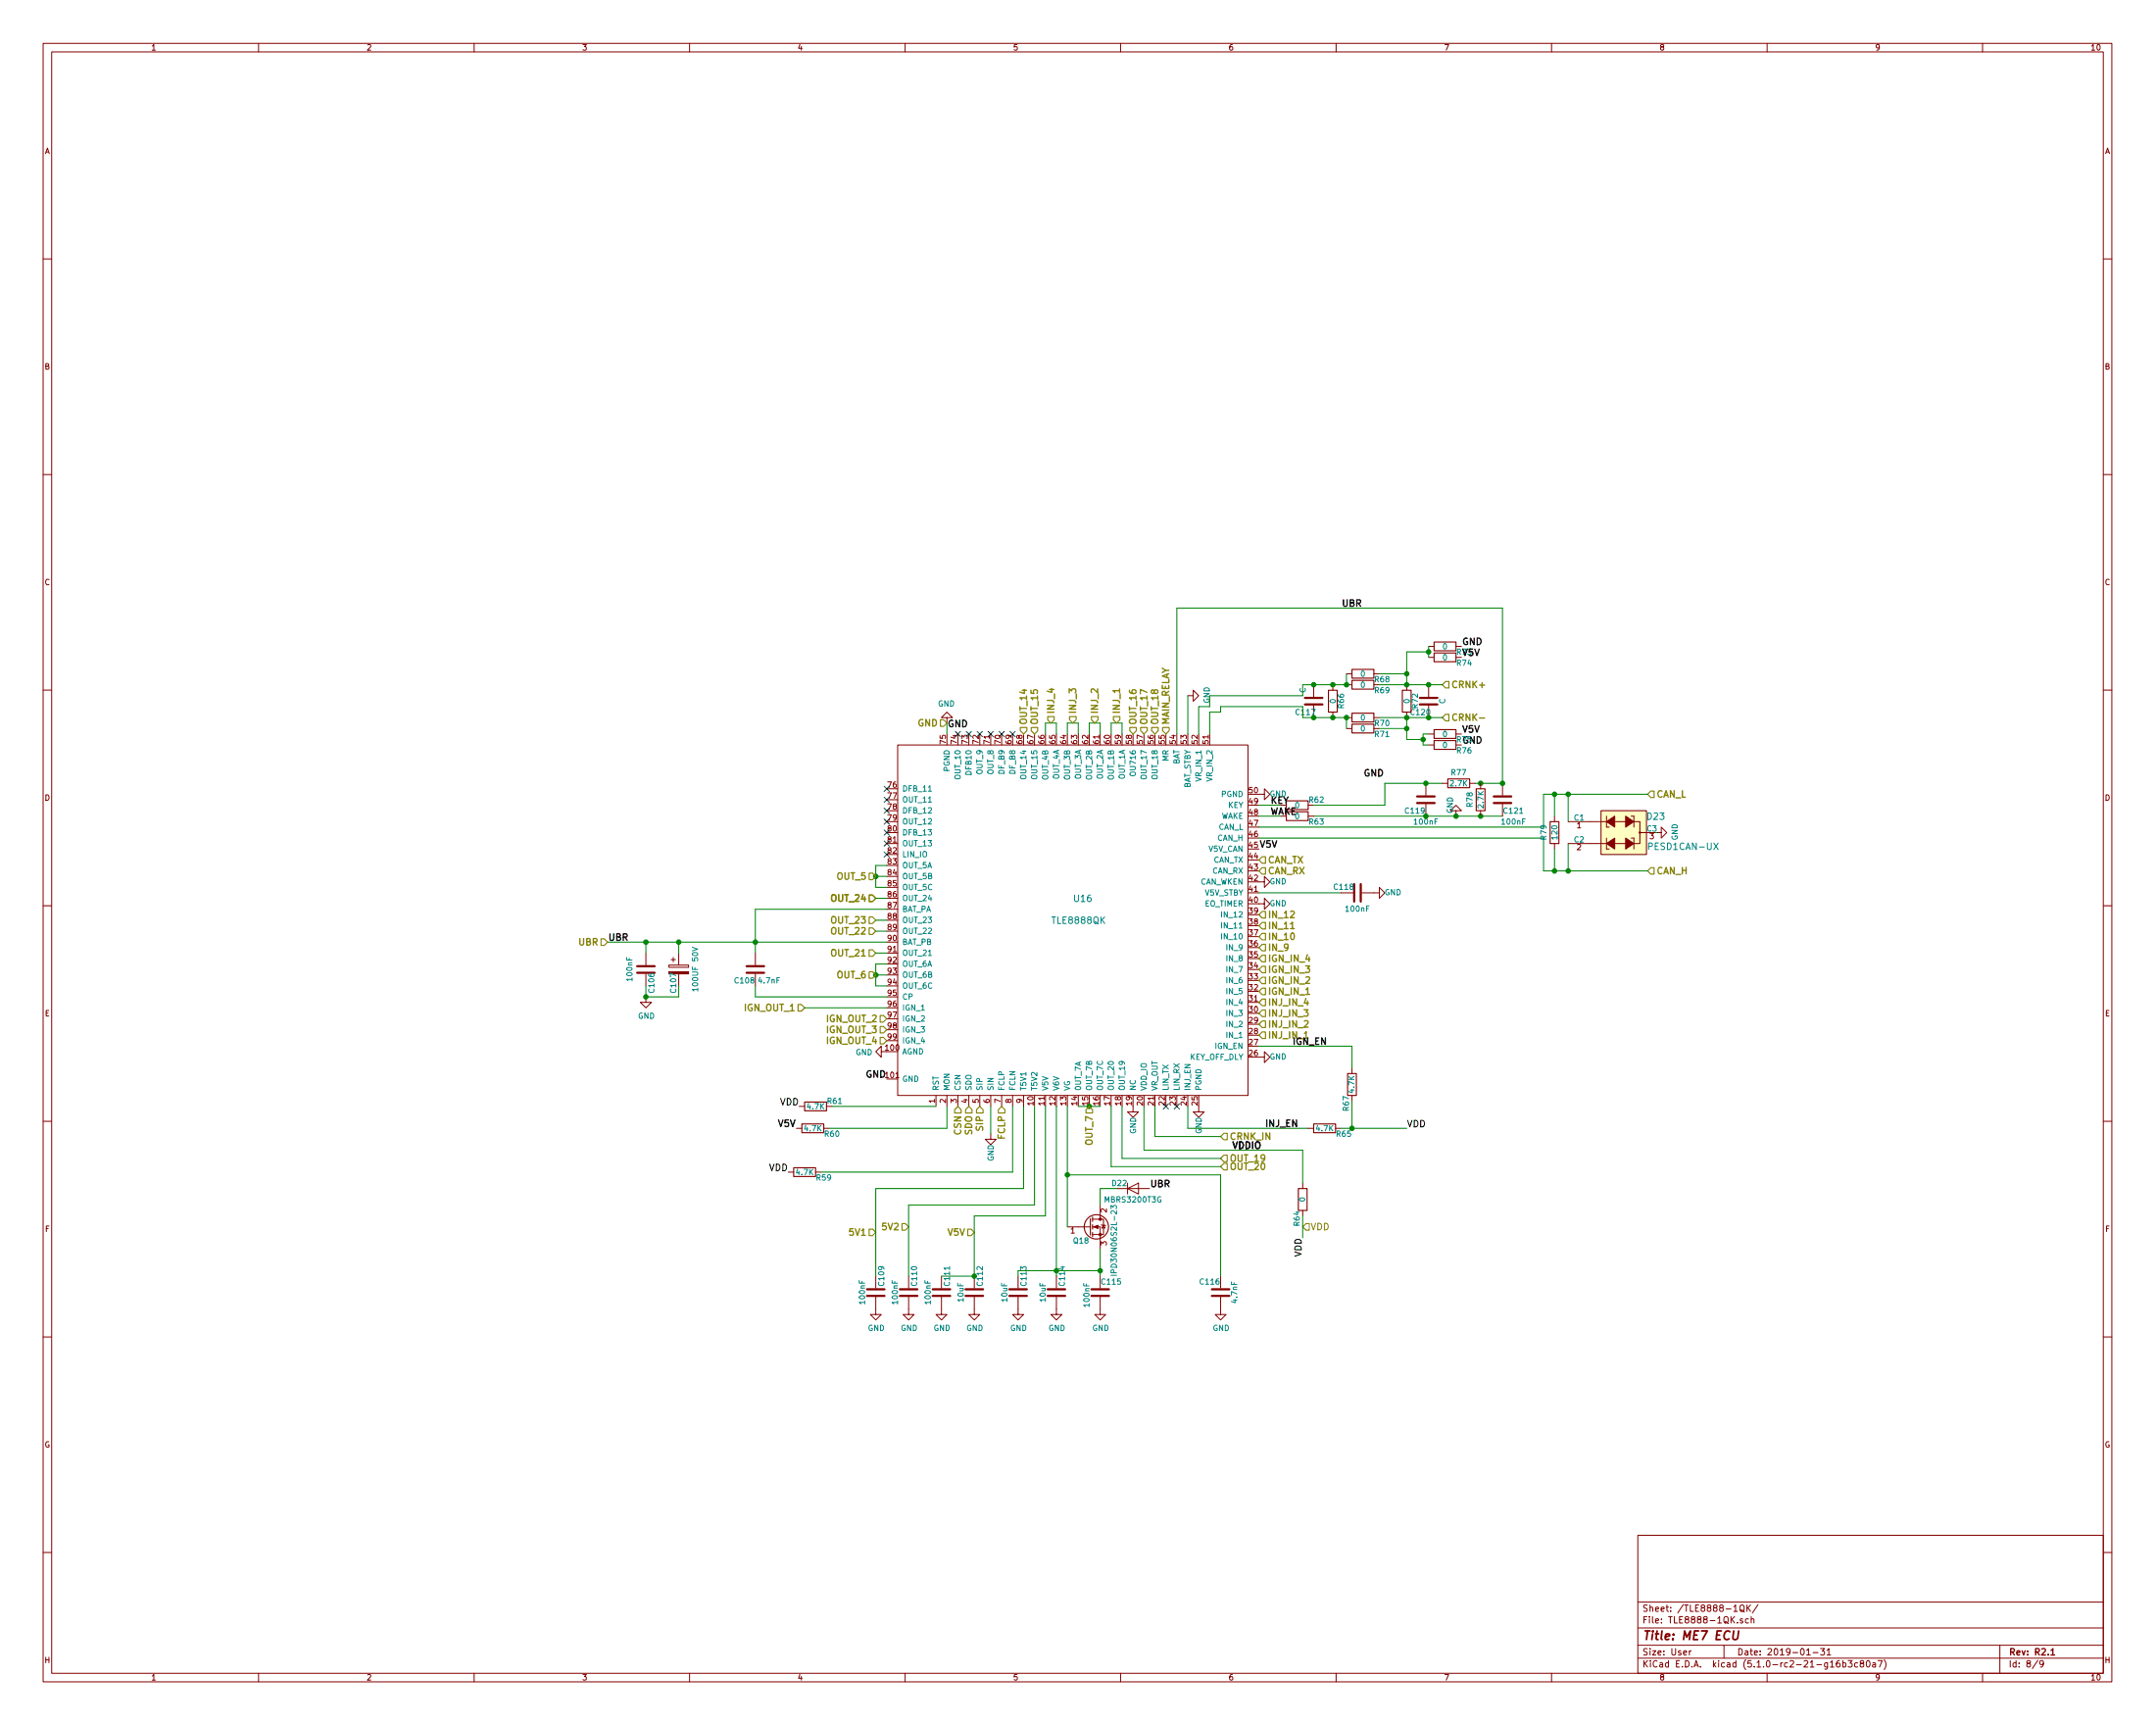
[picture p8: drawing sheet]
<svg xmlns="http://www.w3.org/2000/svg" width="500mm" height="400mm" viewBox="0 0 500 400" stroke-linecap="round" stroke-linejoin="round" font-family="sans-serif">
<g fill="none" stroke="#840000" stroke-width=".23">
<path d="M10 10.1h480v379.9h-480zM12 12h476v376.1h-476zM60 10.1v1.9M110 10.1v1.9M160 10.1v1.9M210 10.1v1.9M260 10.1v1.9M310 10.1v1.9M360 10.1v1.9M410 10.1v1.9M460 10.1v1.9M10 60h2"/>
<path d="M488 60h2M10 110.1h2M488 110.1h2M304.8 158.8v2.8M309.2 158.8v1.3M312.4 158.8h1.3M312.4 156.3h1.3M318.8 156.3h1.2M326.4 158.8v1.3M331.5 152.5h1.2M331.5 149.9h1.2M331.5 158.8v2.8"/>
<path d="M337.8 149.9h1.3M10 160h2M208.3 172.8h81.3v81.3h-81.3zM219.7 166.4h1.3l-1.3-1.2-1.3 1.2h1.3v1.3M275.6 161.3h1.3v-1.2l1.2 1.2-1.2 1.3v-1.3M304.8 163.6v2.8M309.2 165.2v1.2M312.4 166.4h1.3M312.4 169h1.3M318.8 166.4h1.2M326.4 165.2v1.2M331.5 163.6v2.8"/>
<path d="M331.5 172.8h1.2M331.5 170.2h1.2M337.8 170.2h1.3M488 160h2M292.1 184.2h1.3v-1.3l1.2 1.3-1.2 1.3v-1.3M303.5 189.3h1.3M330.8 181.7v2.8M330.8 186.5v2.8M334.6 181.7h1.3M337.8 188h1.3l-1.3-1.3-1.3 1.3h1.3v1.3M341 181.7h1.3M343.5 181.7v1.2"/>
<path d="M343.5 188v1.3M348.6 181.7v2.8M348.6 186.5v2.8M360.7 189.3v1.3M360.7 195.6v1.3M363.9 195.6h8.8M363.9 190.6h8.8M371.5 188h10.5v10.2h-10.5zM372.7 194.4v2.5h.7M372.7 189.3v2.5h.7M374.6 195.6h2.6M374.6 190.6h2.6"/>
<path d="M377.2 190.6h.1M378 190.6h2.5v5h-2.5M378.5 194.4h.6v2.5M378.5 189.3h.6v2.5M380.5 193.1h2.5M384.2 193.1h1.2v-1.3l1.3 1.3-1.3 1.3v-1.3M10 210.1h2M292.1 204.5h1.3v-1.2l1.2 1.2-1.2 1.3v-1.3M292.1 209.6h1.3v-1.3l1.2 1.3-1.2 1.3v-1.3M311.1 207.1h2.8M316 207.1h4v-1.3l1.3 1.3-1.3 1.2v-1.2M488 210.1h2"/>
<path d="M149.9 231.2v1.3h1.2l-1.2 1.2-1.3-1.2h1.3M149.9 221v2.8M149.9 225.9v2.8M155.2 223.8h4.6v.5h-4.6zM155.7 222.6h1M156.2 222v1.1M157.5 221v2.8M175.3 221v2.8M175.3 225.9v2.8M185.4 256.6h1.3M204.5 243.9v-1.3l-1.3 1.3 1.3 1.3v-1.3h1.2M217.2 254.1v2.5"/>
<path d="M219.7 254.1v2.5M222.2 254.1v2.5M224.8 254.1v2.5M227.3 254.1v2.5M229.9 254.1v2.5M232.4 254.1v2.5M234.9 254.1v2.5M237.5 254.1v2.5M262.9 256.6v1.3h1.3l-1.3 1.2-1.3-1.2h1.3M278.1 256.6v1.3h1.3l-1.3 1.2-1.2-1.2h1.2M292.1 245.2h1.3v-1.3l1.2 1.3-1.2 1.2v-1.2M313.7 247.7v1.3"/>
<path d="M313.7 254.1v1.2M10 260h2M182.9 271.8h1.2M184.8 261.7h1.3M189.2 271.8h1.3M191.1 261.7h1.3M229.9 262.9v1.3h1.2l-1.2 1.3-1.3-1.3h1.3M255.3 279.5v3.3M261.6 275.6l2.6-1.2v2.5zM261.6 274.4v2.5M261.6 275.6h5.1M302.3 274.4v1.2"/>
<path d="M303.5 261.7h1.3M309.9 261.7h1.2M488 260h2M203.2 296v2.8M210.8 296v2.8M218.4 296v2.8M226.1 296v2.8M236.2 296v2.8M245.1 296v2.8M247.6 284.5h5.4M253.5 284.5h1.8v5.1M253.5 282.8h1.8"/>
<path d="M255.3 282.8h.7v3.5h-2.5M255.3 296v2.8M255.5 284l1 .3M256 284.1l.4 .7h-.7zM283.2 296v2.8M302.3 280.7v1.3M10 310.1h2M203.2 300.8v4.1h1.3l-1.3 1.2-1.3-1.2h1.3M210.8 300.8v4.1h1.3l-1.3 1.2-1.3-1.2h1.3M218.4 300.8v4.1h1.3l-1.3 1.2-1.2-1.2h1.2M226.1 300.8v4.1h1.2l-1.2 1.2-1.3-1.2h1.3M236.2 300.8v4.1h1.3l-1.3 1.2-1.3-1.2h1.3"/>
<path d="M245.1 300.8v4.1h1.3l-1.3 1.2-1.3-1.2h1.3M255.3 300.8v4.1h1.2l-1.2 1.2-1.3-1.2h1.3M283.2 300.8v4.1h1.3l-1.3 1.2-1.3-1.2h1.3M488 310.1h2M380 356.1h108v32h-108zM10 360h2M380 377.5h108M380 371.6h108M402.3 373.7h.8M403.8 372.4l.2-.2a.5 .5 0 0 1 .7 .5v.5a.5 .5 0 0 1-.5 .5 .5 .5 0 0 1-.5-.5zM404 373.4l.7 .5M404.3 375.5l-.3-.1-.2 .2v.2l.5 .2v.3h-.5"/>
<path d="M405.3 372.2v1.5M405.5 372.8l.7 .9M405.7 375.5l-.4-.1-.3 .3 .1 .6h.6M406.2 372.2l-.9 .9M406.3 375.5h.6l.1 .9M406.3 374.9v1.5M407.9 372.1l-1.3 2M488 360h2M60 388.1v1.9M110 388.1v1.9M160 388.1v1.9M210 388.1v1.9"/>
<path d="M260 388.1v1.9M310 388.1v1.9M360 388.1v1.9M380 384.6h108M380 381.6h108M392 382.8v1M392.4 382.8l-.4 .3M400 381.6v3M410 388.1v1.9M419.2 382.8l.4-.5v1.5M419.2 383.8h.8M420.7 383.3h1.1"/>
<path d="M422.4 382.3h.9l-.5 .6 .5 .1v.7l-.3 .1-.6-.1M423.9 382.8l.4-.5v1.5M423.9 383.8h.9M424.7 386.6h.8M426.8 385.1l-.4 .1a.96 .96 0 0 0 0 1.4l.5-.1v-.5l-.2-.3h-.5l-.1 .3M427.6 385.7l.4-.1 .3 .3-.1 .6h-.6M427.6 385.1v1.5M428.8 385.1h.9l-.5 .6 .5 .1v.7l-.3 .1-.6-.1M431 385.7l-.4-.1-.3 .3 .1 .6h.6M431.9 385.7l-.3-.1v-.3l.3-.2 .4 .1 .1 .4-.7 .2-.1 .3v.4l.3 .1h.3l.2-.3v-.4l-.2-.2M433.1 385.3l.3-.2a.8 .8 0 0 1 .5 .8 .8 .8 0 0 1-.5 .7l-.3-.1-.1-.4zM434.5 385.7h.6l.1 .9"/>
<path d="M435.2 386l-.6 .1-.2 .2 .2 .3 .6-.1M435.7 385.1h1l-.6 1.5M437.2 384.9a1.71 1.71 0 0 1 0 2.3M460 388.1v1.9M464 381.6v6.5M472.8 385l-1.2 2M474.1 385.7l-.3 .4-.4-.1-.1-.3v-.4l.5-.2 .3 .3-.2 1.1-.5 .1"/>
</g>
<path d="M475.9 382.8l.4-.5v1.5M475.9 383.8h.8" fill="none" stroke="#840000" stroke-width=".3"/>
<path d="M402.3 378.2l-.2 1.7 .3 .3h.4l.4-.3 .2-1.7" fill="none" stroke="#840000" stroke-width=".41"/>
<path d="M215.4 183.5h.7M160.6 219.7l1.3 .4-1.3 .4M161.9 229.5h-1.3l.4 .3M161.9 229.1v.7M257.8 280.3v-.7l.5 .4 .1-.4h.4l.3 .2-.2 .5M257.8 295.8h1.3M258.4 295.2l-.1-.7h-.4l-.1 .7h1.3" fill="none" stroke="#008484" stroke-width=".23"/>
<g fill="none" stroke="#848400" stroke-width=".25">
<path d="M335.4 158h.8v1.6h-.8l-.8-.8zM218.2 166.9h.7l.8 .8-.8 .8h-.7zM236.7 168.7h1.6v.8l-.8 .7-.8-.7zM239.3 168.7h1.5v.8l-.8 .7-.7-.7zM243.1 166.2h1.5v.7l-.8 .8-.7-.8zM248.2 166.2h1.5v.7l-.8 .8-.7-.8zM253.2 166.2h1.6v.7l-.8 .8-.8-.8zM258.3 166.2h1.5v.7l-.7 .8-.8-.8zM262.1 168.7h1.6v.8l-.8 .7-.8-.7zM264.7 168.7h1.5v.8l-.8 .7-.7-.7zM267.2 168.7h1.5v.8l-.7 .7-.8-.7zM269.7 168.7h1.6v.8l-.8 .7-.8-.7z"/>
<path d="M335.4 165.7h.8v1.5h-.8l-.8-.8zM292.1 199.4l.8-.7h.7v1.5h-.7zM383 183.4h.8v1.6h-.8l-.7-.8zM139.4 217.7h.8l.8 .8-.8 .8h-.8zM201.7 202.5h.7l.8 .8-.8 .7h-.7zM201.7 207.6h.7l.8 .7-.8 .8h-.7zM201.7 215.2h.7l.8 .8-.8 .7h-.7zM201.7 212.6h.7l.8 .8-.8 .8h-.7zM292.1 214.7l.8-.8h.7v1.5h-.7zM292.1 212.1l.8-.7h.7v1.5h-.7zM292.1 202l.8-.8h.7v1.5h-.7zM292.9 219h.7v1.5h-.7l-.8-.7z"/>
<path d="M292.9 216.5h.7v1.5h-.7l-.8-.8zM383 201.2h.8v1.5h-.8l-.7-.7zM185.2 233h.7l.8 .7-.8 .8h-.7zM201.7 225.3h.7l.8 .8-.8 .8h-.7zM201.7 220.3h.7l.8 .7-.8 .8h-.7zM204.2 235.5h.8l.7 .8-.7 .7h-.8zM204.2 238h.8l.7 .8-.7 .8h-.8zM292.1 235l.8-.8h.7v1.6h-.7zM292.1 227.4l.8-.8h.7v1.5h-.7zM292.1 224.8l.8-.7h.7v1.5h-.7zM292.9 239.3h.7v1.5h-.7l-.8-.7zM292.9 236.8h.7v1.5h-.7l-.8-.8z"/>
<path d="M292.9 231.7h.7v1.5h-.7l-.8-.7zM292.9 229.2h.7v1.5h-.7l-.8-.8zM292.9 221.5h.7v1.6h-.7l-.8-.8zM204.2 240.6h.8l.7 .8-.7 .7h-.8zM222.2 256.6l.8 .8v.7h-1.5v-.7zM224.8 256.6l.8 .8v.7h-1.6v-.7zM227.3 256.6l.8 .8v.7h-1.5v-.7zM232.4 256.6l.8 .8v.7h-1.6v-.7zM252.7 256.6l.8 .8v.7h-1.5v-.7zM284 267.9h.7v1.5h-.7l-.8-.7zM284 269.8h.7v1.5h-.7l-.8-.7zM284 262.8h.7v1.5h-.7l-.8-.7z"/>
<path d="M201.7 285h.7l.8 .8-.8 .8h-.7zM209.3 283.8h.8l.7 .7-.7 .8h-.8zM224.5 285h.8l.8 .8-.8 .8h-.8zM303 283.8h.8v1.5h-.8l-.7-.8z"/>
</g>
<path d="M343.3 166.5h1.1M299.4 215.4h.9M303 230.6h.9" fill="none" stroke="#848400" stroke-width=".3"/>
<g fill="none" stroke="#008400" stroke-width=".23">
<path d="M312.4 156.3v2.5h-10.1v2.5h-21.6v2.6h-2.6v6.3M320 158.8h14.6M320 156.3h6.4M331.5 149.9v2.6M331.5 151.2h-5.1v7.6M219.7 167.7v2.5M242.6 170.2v-2.5h2.5v2.5M247.6 170.2v-2.5h2.6v2.5M252.7 170.2v-2.5h2.6v2.5M257.8 170.2v-2.5h2.5v2.5M273 170.2v-29.2h75.6v40.7h-6.3M275.6 161.3v8.9"/>
<path d="M302.3 166.4v-2.5h-19.1v1.3h-2.5v5M304.8 166.4h7.6v2.6M320 166.4h14.6M320 169h6.4M326.4 166.4v5.1h3.8M331.5 170.2h-1.3v2.6h1.3M292.1 194.4h66v7.6h24.2M292.1 189.3h5.1M292.1 186.7h5.1M304.8 189.3h43.8M334.6 181.7h-13.3v5h-16.5M360.7 184.2v5.1"/>
<path d="M360.7 196.9v5.1M363.9 184.2v6.4M363.9 195.6v6.4M382.3 184.2h-24.2v7.6h-66M141 218.5h64.7M149.9 218.5v2.5M157.5 218.5v2.5M203.2 203.3h2.5M203.2 216h2.5M203.2 213.4h2.5M203.2 208.3h2.5M205.7 200.7h-2.5v5.1h2.5"/>
<path d="M205.7 210.9h-30.4v10.1M292.1 207.1h19M149.9 228.7v2.5h7.6v-2.5M175.3 228.7v2.5h30.4M186.7 233.7h19M203.2 226.1h2.5M203.2 221h2.5M205.7 223.6h-2.5v5.1h2.5M193 256.6h24.2M219.7 256.6v5.1h-27.3M229.9 256.6v6.3M234.9 256.6v15.2h-44.4"/>
<path d="M237.5 256.6v19h-34.3v20.4M240 256.6v22.9h-29.2v16.5M242.6 256.6v25.4h-16.5v14h-7.7M245.1 256.6v39.4M247.6 256.6v27.9M250.2 256.6h5.1M257.8 256.6v14h25.4M260.3 256.6v12.1h22.9M265.4 256.6v10.2h36.9v7.6M268 256.6v7h15.2M275.6 256.6v5.1h27.9M292.1 242.6h21.6v5.1"/>
<path d="M313.7 255.3v6.4M247.6 272.5h35.6v23.5M259.1 275.6h-3.8v3.9M311.1 261.7h15.3M255.3 289.6v6.4M255.3 294.7h-19.1v1.3M302.3 282v5.1"/>
</g>
<g fill="#008400" stroke="#008400" stroke-width=".25">
<circle cx="203.2" cy="203.3" r=".51"/>
<circle cx="203.2" cy="226.1" r=".51"/>
<circle cx="252.7" cy="256.6" r=".51"/>
<circle cx="175.3" cy="218.5" r=".51"/>
<circle cx="157.5" cy="218.5" r=".51"/>
<circle cx="149.9" cy="218.5" r=".51"/>
<circle cx="149.9" cy="231.2" r=".51"/>
<circle cx="255.3" cy="294.7" r=".51"/>
<circle cx="247.7" cy="272.5" r=".51"/>
<circle cx="343.5" cy="189.3" r=".51"/>
<circle cx="343.5" cy="181.7" r=".51"/>
<circle cx="330.8" cy="181.7" r=".51"/>
<circle cx="330.8" cy="189.3" r=".51"/>
<circle cx="363.9" cy="184.2" r=".51"/>
<circle cx="363.9" cy="202" r=".51"/>
<circle cx="348.6" cy="181.7" r=".51"/>
<circle cx="245.1" cy="294.7" r=".51"/>
<circle cx="226.1" cy="296" r=".51"/>
<circle cx="337.8" cy="189.3" r=".51"/>
<circle cx="313.7" cy="261.7" r=".51"/>
<circle cx="360.7" cy="184.2" r=".51"/>
<circle cx="360.7" cy="202" r=".51"/>
<circle cx="331.5" cy="158.8" r=".51"/>
<circle cx="304.8" cy="158.8" r=".51"/>
<circle cx="309.2" cy="158.8" r=".51"/>
<circle cx="304.8" cy="166.4" r=".51"/>
<circle cx="309.2" cy="166.4" r=".51"/>
<circle cx="312.4" cy="166.4" r=".51"/>
<circle cx="312.4" cy="158.8" r=".51"/>
<circle cx="326.4" cy="166.4" r=".51"/>
<circle cx="326.4" cy="158.8" r=".51"/>
<circle cx="331.5" cy="151.2" r=".51"/>
<circle cx="326.4" cy="156.3" r=".51"/>
<circle cx="330.2" cy="171.5" r=".51"/>
<circle cx="326.4" cy="169" r=".51"/>
<circle cx="331.5" cy="166.4" r=".51"/>
</g>
<g fill="none" stroke="#840000" stroke-width=".51">
<path d="M302.8 163.4h4M302.8 161.8h4M329.4 163.4h4.1M329.4 161.8h4.1M328.8 186.2h4.1M328.8 184.7h4.1M346.6 186.2h4M346.6 184.7h4M314.2 205v4.1M315.7 205v4.1M147.8 225.6h4.1M147.8 224.1h4.1"/>
<path d="M173.2 225.6h4.1M173.2 224.1h4.1M201.2 299h4M208.8 299h4.1M216.4 299h4.1M224 299h4.1M234.2 299h4.1M243.1 299h4M253.2 299h4.1M281.2 299h4M201.2 300.5h4M208.8 300.5h4.1"/>
<path d="M216.4 300.5h4.1M224 300.5h4.1M234.2 300.5h4.1M243.1 300.5h4M253.2 300.5h4.1M281.2 300.5h4"/>
</g>
<g fill="none" stroke="#840000" stroke-width=".25">
<path d="M313.7 157.8h5.1v2h-5.1zM313.7 155.2h5.1v2.1h-5.1zM332.7 151.4h5.1v2.1h-5.1zM332.7 148.9h5.1v2h-5.1zM308.2 160.1h2.1v5.1h-2.1zM313.7 165.4h5.1v2h-5.1zM313.7 167.9h5.1v2.1h-5.1zM325.4 160.1h2v5.1h-2zM332.7 171.8h5.1v2h-5.1zM332.7 169.2h5.1v2h-5.1zM298.4 188.3h5.1v2h-5.1zM298.4 185.7h5.1v2.1h-5.1z"/>
<path d="M335.9 180.6h5.1v2.1h-5.1zM342.5 182.9h2.1v5.1h-2.1zM359.7 190.6h2v5h-2zM186.7 255.6h5.1v2h-5.1zM312.7 249h2v5.1h-2zM184.1 270.8h5.1v2h-5.1zM186.1 260.7h5v2h-5zM301.2 275.6h2.1v5.1h-2.1zM304.8 260.7h5.1v2h-5.1zM253 282.6v3.8M253.5 282.2v1.1M253.5 284v1"/>
<path d="M253.5 285.8v1"/>
<circle cx="254.4" cy="284.5" r="2.82"/>
</g>
<g fill="#840000" stroke="#840000" stroke-width=".23">
<path d="M253.7 284.5l1.1-.4v.8z"/>
<path d="M155.2 225.3h4.6v.6h-4.6z"/>
<path d="M372.7 195.6l1.9-1.2v2.5z"/>
<path d="M372.7 190.6l1.9-1.3v2.5z"/>
<path d="M377.2 194.4l1.9 1.2-1.9 1.3z"/>
<path d="M377.2 189.3l1.9 1.3-1.9 1.2z"/>
<circle cx="255.3" cy="286.3" r=".28"/>
<circle cx="255.3" cy="282.8" r=".28"/>
<circle cx="380.5" cy="193.1" r=".18"/>
</g>
<path d="M371.5 188h10.5v10.2h-10.5z" fill="#ffffc2" stroke="#ffffc2" stroke-width=".23"/>
<g fill="none" stroke="#000084" stroke-width=".23">
<path d="M221.6 169.6l1.3 1.2M222.9 169.6l-1.3 1.2M224.2 169.6l1.2 1.2M225.4 169.6l-1.2 1.2M226.7 169.6l1.2 1.2M227.9 169.6l-1.2 1.2M229.3 169.6l1.2 1.2M230.5 169.6l-1.2 1.2M231.8 169.6l1.2 1.2M233 169.6l-1.2 1.2M234.3 169.6l1.3 1.2M235.6 169.6l-1.3 1.2"/>
<path d="M205.1 182.3l1.2 1.2M205.1 184.9l1.2 1.2M205.1 187.4l1.2 1.2M205.1 189.9l1.2 1.3M205.1 192.5l1.2 1.2M205.1 197.6l1.2 1.2M205.1 195l1.2 1.2M206.3 182.3l-1.2 1.2M206.3 184.9l-1.2 1.2M206.3 187.4l-1.2 1.2M206.3 189.9l-1.2 1.3M206.3 192.5l-1.2 1.2"/>
<path d="M206.3 197.6l-1.2 1.2M206.3 195l-1.2 1.2M269.9 256l1.2 1.2M271.1 256l-1.2 1.2M272.4 256l1.3 1.2M273.7 256l-1.3 1.2"/>
</g>
<path d="M342.2 150.5l.5 1.5 .5-1.5" fill="none" stroke="#000" stroke-width=".3"/>
<text font-size="2.8" fill="#840000" x="381" y="380.3">Title: ME7 ECU</text>
<g font-size="2.1">
<text x="311.1" y="140.7">UBR</text>
<text x="339.1" y="149.6">GND</text>
<text x="219.7" y="168.6">GND</text>
<text x="339.1" y="169.9">V5V</text>
<text x="339.1" y="172.4">GND</text>
<text x="316.2" y="180.1">GND</text>
<text x="294.6" y="186.4">KEY</text>
<text x="294.6" y="189">WAKE</text>
<text x="292.1" y="196.6">V5V</text>
<text x="141" y="218.2">UBR</text>
<text x="299.7" y="242.3">IGN_EN</text>
<text x="201" y="249.9">GND</text>
<text x="180.9" y="256.3">VDD</text>
<text x="180.8" y="261.3">V5V</text>
<text x="293.4" y="261.3">INJ_EN</text>
<text x="326.4" y="261.4">VDD</text>
<text x="285.8" y="266.4">VDDIO</text>
<text x="178.4" y="271.6">VDD</text>
<text x="266.7" y="275.3">UBR</text>
<text x="302" y="291.5" transform="rotate(-90 302 291.5)">VDD</text>
</g>
<g font-size="2.1" fill="#848400">
<text x="336.6" y="159.6">CRNK+</text>
<text x="244.6" y="165.8" transform="rotate(-90 244.6 165.8)">INJ_4</text>
<text x="249.7" y="165.8" transform="rotate(-90 249.7 165.8)">INJ_3</text>
<text x="254.8" y="165.8" transform="rotate(-90 254.8 165.8)">INJ_2</text>
<text x="259.8" y="165.8" transform="rotate(-90 259.8 165.8)">INJ_1</text>
<text x="336.6" y="167.2">CRNK-</text>
<text x="213.1" y="168.5">GND</text>
<text x="238.3" y="168.3" transform="rotate(-90 238.3 168.3)">OUT_14</text>
<text x="240.8" y="168.3" transform="rotate(-90 240.8 168.3)">OUT_15</text>
<text x="263.7" y="168.3" transform="rotate(-90 263.7 168.3)">OUT_16</text>
<text x="266.2" y="168.3" transform="rotate(-90 266.2 168.3)">OUT_17</text>
<text x="268.7" y="168.3" transform="rotate(-90 268.7 168.3)">OUT_18</text>
<text x="271.3" y="168.3" transform="rotate(-90 271.3 168.3)">MAIN_RELAY</text>
<text x="384.2" y="185">CAN_L</text>
<text x="294" y="200.2">CAN_TX</text>
<text x="294" y="202.7">CAN_RX</text>
<text x="384.2" y="202.7">CAN_H</text>
<text x="193.2" y="209.1">OUT_24</text>
<text x="194.4" y="204">OUT_5</text>
<text x="193.2" y="214.2">OUT_23</text>
<text x="294" y="215.4">IN_11</text>
<text x="294" y="212.9">IN_12</text>
<text x="134.4" y="219.3">UBR</text>
<text x="193.2" y="221.8">OUT_21</text>
<text x="193.2" y="216.7">OUT_22</text>
<text x="294" y="220.5">IN_9</text>
<text x="294" y="218">IN_10</text>
<text x="194.4" y="226.9">OUT_6</text>
<text x="294" y="225.6">IGN_IN_3</text>
<text x="294" y="223.1">IGN_IN_4</text>
<text x="294" y="233.2">INJ_IN_4</text>
<text x="294" y="230.7">IGN_IN_1</text>
<text x="294" y="228.1">IGN_IN_2</text>
<text x="173" y="234.5">IGN_OUT_1</text>
<text x="192" y="237">IGN_OUT_2</text>
<text x="192" y="239.6">IGN_OUT_3</text>
<text x="294" y="238.3">INJ_IN_2</text>
<text x="294" y="235.8">INJ_IN_3</text>
<text x="192" y="242.1">IGN_OUT_4</text>
<text x="294" y="240.8">INJ_IN_1</text>
<text x="223" y="263" transform="rotate(-90 223 263)">CSN</text>
<text x="225.6" y="263.1" transform="rotate(-90 225.6 263.1)">SDO</text>
<text x="228.1" y="262" transform="rotate(-90 228.1 262)">SIP</text>
<text x="233.2" y="264.1" transform="rotate(-90 233.2 264.1)">FCLP</text>
<text x="253.5" y="265.4" transform="rotate(-90 253.5 265.4)">OUT_7</text>
<text x="285.1" y="269.4">OUT_19</text>
<text x="285.1" y="264.3">CRNK_IN</text>
<text x="285.1" y="271.3">OUT_20</text>
<text x="197.5" y="286.6">5V1</text>
<text x="205.1" y="285.3">5V2</text>
<text x="220.1" y="286.6">V5V</text>
<text x="304" y="285.3">VDD</text>
</g>
<g font-size="2.1" fill="#008484">
<text x="382.2" y="190.1">D23</text>
<text x="382.9" y="197.1">PESD1CAN-UX</text>
<text x="249.3" y="209.2">U16</text>
<text x="244.3" y="214.2">TLE8888QK</text>
</g>
<g font-size="2.1" fill="#840000">
<text x="381" y="376.5">File: TLE8888-1QK.sch</text>
<text x="381" y="373.8">Sheet: /TLE8888-1QK/</text>
<text x="381" y="383.9">Size: User</text>
<text x="403" y="383.9">Date: 2019-01-31</text>
<text x="466" y="383.9">Rev: R2.1</text>
<text x="381" y="386.7">KiCad E.D.A. kicad (5.1.0-rc2-21-g16b3c80a7)</text>
<text x="466" y="386.7">Id: 8/9</text>
</g>
<g font-size="1.8" fill="#840000">
<text x="35" y="11.7">1</text>
<text x="85" y="11.7">2</text>
<text x="135" y="11.7">3</text>
<text x="185" y="11.7">4</text>
<text x="235" y="11.7">5</text>
<text x="285" y="11.7">6</text>
<text x="335" y="11.7">7</text>
<text x="385" y="11.7">8</text>
<text x="435" y="11.7">9</text>
<text x="485" y="11.7">10</text>
<text x="10.4" y="35.7">A</text>
<text x="488.4" y="35.7">A</text>
<text x="10.4" y="85.7">B</text>
<text x="488.4" y="85.7">B</text>
<text x="10.4" y="135.7">C</text>
<text x="488.4" y="135.7">C</text>
<text x="219.5" y="172.5" transform="rotate(-90 219.5 172.5)">75</text>
<text x="222" y="172.5" transform="rotate(-90 222 172.5)">74</text>
<text x="224.5" y="172.5" transform="rotate(-90 224.5 172.5)">73</text>
<text x="227.1" y="172.5" transform="rotate(-90 227.1 172.5)">72</text>
<text x="229.6" y="172.5" transform="rotate(-90 229.6 172.5)">71</text>
<text x="232.2" y="172.5" transform="rotate(-90 232.2 172.5)">70</text>
<text x="234.7" y="172.5" transform="rotate(-90 234.7 172.5)">69</text>
<text x="237.2" y="172.5" transform="rotate(-90 237.2 172.5)">68</text>
<text x="239.8" y="172.5" transform="rotate(-90 239.8 172.5)">67</text>
<text x="242.3" y="172.5" transform="rotate(-90 242.3 172.5)">66</text>
<text x="244.9" y="172.5" transform="rotate(-90 244.9 172.5)">65</text>
<text x="247.4" y="172.5" transform="rotate(-90 247.4 172.5)">64</text>
<text x="249.9" y="172.5" transform="rotate(-90 249.9 172.5)">63</text>
<text x="252.5" y="172.5" transform="rotate(-90 252.5 172.5)">62</text>
<text x="255" y="172.5" transform="rotate(-90 255 172.5)">61</text>
<text x="257.6" y="172.5" transform="rotate(-90 257.6 172.5)">60</text>
<text x="260.1" y="172.5" transform="rotate(-90 260.1 172.5)">59</text>
<text x="262.6" y="172.5" transform="rotate(-90 262.6 172.5)">58</text>
<text x="265.2" y="172.5" transform="rotate(-90 265.2 172.5)">57</text>
<text x="267.7" y="172.5" transform="rotate(-90 267.7 172.5)">56</text>
<text x="270.3" y="172.5" transform="rotate(-90 270.3 172.5)">55</text>
<text x="272.8" y="172.5" transform="rotate(-90 272.8 172.5)">54</text>
<text x="275.3" y="172.5" transform="rotate(-90 275.3 172.5)">53</text>
<text x="277.9" y="172.5" transform="rotate(-90 277.9 172.5)">52</text>
<text x="280.4" y="172.5" transform="rotate(-90 280.4 172.5)">51</text>
<text x="319" y="168.4">R70</text>
<text x="10.4" y="185.7">D</text>
<text x="206" y="182.7">76</text>
<text x="206" y="185.2">77</text>
<text x="289.9" y="183.9">50</text>
<text x="488.4" y="185.7">D</text>
<text x="206" y="187.8">78</text>
<text x="206" y="190.3">79</text>
<text x="289.9" y="191.6">47</text>
<text x="289.9" y="189">48</text>
<text x="289.9" y="186.5">49</text>
<text x="206" y="192.8">80</text>
<text x="206" y="195.4">81</text>
<text x="206" y="197.9">82</text>
<text x="289.9" y="196.6">45</text>
<text x="289.9" y="194.1">46</text>
<text x="365.9" y="192.1">1</text>
<text x="365.9" y="197.2">2</text>
<text x="382.8" y="194.6">3</text>
<text x="206" y="200.5">83</text>
<text x="206" y="203">84</text>
<text x="289.9" y="201.7">43</text>
<text x="289.9" y="199.2">44</text>
<text x="206" y="205.5">85</text>
<text x="206" y="208.1">86</text>
<text x="289.9" y="209.3">40</text>
<text x="289.9" y="206.8">41</text>
<text x="289.9" y="204.3">42</text>
<text x="206" y="210.6">87</text>
<text x="206" y="213.2">88</text>
<text x="206" y="215.7">89</text>
<text x="289.9" y="214.4">38</text>
<text x="289.9" y="211.9">39</text>
<text x="206" y="218.2">90</text>
<text x="206" y="220.8">91</text>
<text x="289.9" y="219.5">36</text>
<text x="289.9" y="217">37</text>
<text x="206" y="223.3">92</text>
<text x="206" y="225.9">93</text>
<text x="289.9" y="227.1">33</text>
<text x="289.9" y="224.6">34</text>
<text x="289.9" y="222">35</text>
<text x="206" y="228.4">94</text>
<text x="206" y="230.9">95</text>
<text x="206" y="233.5">96</text>
<text x="289.9" y="232.2">31</text>
<text x="289.9" y="229.7">32</text>
<text x="10.4" y="235.7">E</text>
<text x="206" y="236">97</text>
<text x="206" y="238.6">98</text>
<text x="289.9" y="239.8">28</text>
<text x="289.9" y="237.3">29</text>
<text x="289.9" y="234.7">30</text>
<text x="488.4" y="235.7">E</text>
<text x="205.5" y="243.6">100</text>
<text x="206" y="241.1">99</text>
<text x="289.9" y="244.9">26</text>
<text x="289.9" y="242.4">27</text>
<text x="205.5" y="250">101</text>
<text x="216.9" y="255.8" transform="rotate(-90 216.9 255.8)">1</text>
<text x="219.5" y="255.8" transform="rotate(-90 219.5 255.8)">2</text>
<text x="222" y="255.8" transform="rotate(-90 222 255.8)">3</text>
<text x="224.5" y="255.8" transform="rotate(-90 224.5 255.8)">4</text>
<text x="227.1" y="255.8" transform="rotate(-90 227.1 255.8)">5</text>
<text x="229.6" y="255.8" transform="rotate(-90 229.6 255.8)">6</text>
<text x="232.2" y="255.8" transform="rotate(-90 232.2 255.8)">7</text>
<text x="234.7" y="255.8" transform="rotate(-90 234.7 255.8)">8</text>
<text x="237.2" y="255.8" transform="rotate(-90 237.2 255.8)">9</text>
<text x="239.8" y="256.3" transform="rotate(-90 239.8 256.3)">10</text>
<text x="242.3" y="256.3" transform="rotate(-90 242.3 256.3)">11</text>
<text x="244.9" y="256.3" transform="rotate(-90 244.9 256.3)">12</text>
<text x="247.4" y="256.3" transform="rotate(-90 247.4 256.3)">13</text>
<text x="249.9" y="256.3" transform="rotate(-90 249.9 256.3)">14</text>
<text x="252.5" y="256.3" transform="rotate(-90 252.5 256.3)">15</text>
<text x="255" y="256.3" transform="rotate(-90 255 256.3)">16</text>
<text x="257.6" y="256.3" transform="rotate(-90 257.6 256.3)">17</text>
<text x="260.1" y="256.3" transform="rotate(-90 260.1 256.3)">18</text>
<text x="262.6" y="256.3" transform="rotate(-90 262.6 256.3)">19</text>
<text x="265.2" y="256.3" transform="rotate(-90 265.2 256.3)">20</text>
<text x="267.7" y="256.3" transform="rotate(-90 267.7 256.3)">21</text>
<text x="270.3" y="256.3" transform="rotate(-90 270.3 256.3)">22</text>
<text x="272.8" y="256.3" transform="rotate(-90 272.8 256.3)">23</text>
<text x="275.3" y="256.3" transform="rotate(-90 275.3 256.3)">24</text>
<text x="277.9" y="256.3" transform="rotate(-90 277.9 256.3)">25</text>
<text x="256.8" y="281.2" transform="rotate(-90 256.8 281.2)">2</text>
<text x="10.5" y="285.7">F</text>
<text x="248.4" y="286.1">1</text>
<text x="488.5" y="285.7">F</text>
<text x="256.8" y="288.8" transform="rotate(-90 256.8 288.8)">3</text>
<text x="10.3" y="335.7">G</text>
<text x="488.3" y="335.7">G</text>
<text x="10.4" y="385.7">H</text>
<text x="35" y="389.7">1</text>
<text x="85" y="389.7">2</text>
<text x="135" y="389.7">3</text>
<text x="185" y="389.7">4</text>
<text x="235" y="389.7">5</text>
<text x="285" y="389.7">6</text>
<text x="335" y="389.7">7</text>
<text x="385" y="389.7">8</text>
<text x="435" y="389.7">9</text>
<text x="485" y="389.7">10</text>
<text x="488.4" y="385.7">H</text>
</g>
<g font-size="1.8" fill="#008484">
<text x="334.8" y="153.1">0</text>
<text x="334.8" y="150.6">0</text>
<text x="338.1" y="154.4">R74</text>
<text x="302.9" y="160.7" transform="rotate(-90 302.9 160.7)">C</text>
<text x="315.7" y="159.5">0</text>
<text x="315.7" y="156.9">0</text>
<text x="319" y="160.8">R69</text>
<text x="319" y="158.2">R68</text>
<text x="217.6" y="163.9">GND</text>
<text x="280.7" y="163.2" transform="rotate(-90 280.7 163.2)">GND</text>
<text x="309.9" y="163.1" transform="rotate(-90 309.9 163.1)">0</text>
<text x="311.8" y="164.2" transform="rotate(-90 311.8 164.2)">R66</text>
<text x="315.7" y="167.1">0</text>
<text x="327.1" y="163.1" transform="rotate(-90 327.1 163.1)">0</text>
<text x="327.5" y="165.8">C120</text>
<text x="329" y="164.2" transform="rotate(-90 329 164.2)">R72</text>
<text x="335.3" y="163.2" transform="rotate(-90 335.3 163.2)">C</text>
<text x="315.7" y="169.6">0</text>
<text x="319" y="170.9">R71</text>
<text x="334.8" y="173.5">0</text>
<text x="334.8" y="170.9">0</text>
<text x="338.1" y="172.2">R75</text>
<text x="220.3" y="178.9" transform="rotate(-90 220.3 178.9)">PGND</text>
<text x="225.4" y="179.4" transform="rotate(-90 225.4 179.4)">DFB10</text>
<text x="228" y="179.5" transform="rotate(-90 228 179.5)">OUT_9</text>
<text x="230.5" y="179.5" transform="rotate(-90 230.5 179.5)">OUT_8</text>
<text x="233" y="179.4" transform="rotate(-90 233 179.4)">DF_B9</text>
<text x="235.6" y="179.4" transform="rotate(-90 235.6 179.4)">DF_B8</text>
<text x="263.5" y="179.4" transform="rotate(-90 263.5 179.4)">OU716</text>
<text x="271.1" y="176.5" transform="rotate(-90 271.1 176.5)">MR</text>
<text x="273.7" y="177.4" transform="rotate(-90 273.7 177.4)">BAT</text>
<text x="336.8" y="179.8">R77</text>
<text x="338.1" y="174.7">R76</text>
<text x="209.3" y="183.6">DFB_11</text>
<text x="222.9" y="180.5" transform="rotate(-90 222.9 180.5)">OUT_10</text>
<text x="238.1" y="180.5" transform="rotate(-90 238.1 180.5)">OUT_14</text>
<text x="240.7" y="180.5" transform="rotate(-90 240.7 180.5)">OUT_15</text>
<text x="243.2" y="180.8" transform="rotate(-90 243.2 180.8)">OUT_4B</text>
<text x="245.7" y="180.8" transform="rotate(-90 245.7 180.8)">OUT_4A</text>
<text x="248.3" y="180.8" transform="rotate(-90 248.3 180.8)">OUT_3B</text>
<text x="250.8" y="180.8" transform="rotate(-90 250.8 180.8)">OUT_3A</text>
<text x="253.4" y="180.8" transform="rotate(-90 253.4 180.8)">OUT_2B</text>
<text x="255.9" y="180.8" transform="rotate(-90 255.9 180.8)">OUT_2A</text>
<text x="258.4" y="180.8" transform="rotate(-90 258.4 180.8)">OUT_1B</text>
<text x="261" y="180.8" transform="rotate(-90 261 180.8)">OUT_1A</text>
<text x="266.1" y="180.5" transform="rotate(-90 266.1 180.5)">OUT_17</text>
<text x="268.6" y="180.5" transform="rotate(-90 268.6 180.5)">OUT_18</text>
<text x="276.2" y="183.1" transform="rotate(-90 276.2 183.1)">BAT_STBY</text>
<text x="278.8" y="181" transform="rotate(-90 278.8 181)">VR_IN_1</text>
<text x="281.3" y="181" transform="rotate(-90 281.3 181)">VR_IN_2</text>
<text x="283.4" y="184.8">PGND</text>
<text x="294.6" y="184.8">GND</text>
<text x="336.6" y="182.3">2.7K</text>
<text x="209.3" y="186.1">OUT_11</text>
<text x="209.3" y="188.6">DFB_12</text>
<text x="209.3" y="191.2">OUT_12</text>
<text x="283.1" y="189.9">WAKE</text>
<text x="284.9" y="187.4">KEY</text>
<text x="300.5" y="190">0</text>
<text x="300.5" y="187.4">0</text>
<text x="303.8" y="191.2">R63</text>
<text x="303.8" y="186.2">R62</text>
<text x="326.2" y="188.7">C119</text>
<text x="328.3" y="191.2">100nF</text>
<text x="337.1" y="188.7" transform="rotate(-90 337.1 188.7)">GND</text>
<text x="341.7" y="187.1" transform="rotate(-90 341.7 187.1)">R78</text>
<text x="344.2" y="187.3" transform="rotate(-90 344.2 187.3)">2.7K</text>
<text x="348.6" y="191.2">100nF</text>
<text x="349" y="188.7">C121</text>
<text x="365.3" y="190.3">C1</text>
<text x="209.3" y="193.7">DFB_13</text>
<text x="209.3" y="196.3">OUT_13</text>
<text x="280.4" y="197.5">V5V_CAN</text>
<text x="282.4" y="195">CAN_H</text>
<text x="282.7" y="192.5">CAN_L</text>
<text x="358.8" y="194.7" transform="rotate(-90 358.8 194.7)">R79</text>
<text x="361.4" y="194.6" transform="rotate(-90 361.4 194.6)">120</text>
<text x="365.3" y="195.4">C2</text>
<text x="389.3" y="194.9" transform="rotate(-90 389.3 194.9)">GND</text>
<text x="209.3" y="198.8">LIN_IO</text>
<text x="209.3" y="201.3">OUT_5A</text>
<text x="209.3" y="203.9">OUT_5B</text>
<text x="281.3" y="202.6">CAN_RX</text>
<text x="281.5" y="200.1">CAN_TX</text>
<text x="209.3" y="206.4">OUT_5C</text>
<text x="209.3" y="209">OUT_24</text>
<text x="278.3" y="205.2">CAN_WKEN</text>
<text x="279.5" y="207.7">V5V_STBY</text>
<text x="294.6" y="205.1">GND</text>
<text x="309.7" y="206.3">C118</text>
<text x="321.3" y="207.6">GND</text>
<text x="209.3" y="211.5">BAT_PA</text>
<text x="209.3" y="214">OUT_23</text>
<text x="279.5" y="210.2">EO_TIMER</text>
<text x="283.8" y="215.3">IN_11</text>
<text x="283.8" y="212.8">IN_12</text>
<text x="294.6" y="210.2">GND</text>
<text x="312.4" y="211.4">100nF</text>
<text x="209.3" y="216.6">OUT_22</text>
<text x="209.3" y="219.1">BAT_PB</text>
<text x="209.3" y="221.7">OUT_21</text>
<text x="283.8" y="217.9">IN_10</text>
<text x="284.8" y="220.4">IN_9</text>
<text x="146.7" y="227.4" transform="rotate(-90 146.7 227.4)">100nF</text>
<text x="209.3" y="224.2">OUT_6A</text>
<text x="209.3" y="226.7">OUT_6B</text>
<text x="284.8" y="225.5">IN_7</text>
<text x="284.8" y="222.9">IN_8</text>
<text x="151.8" y="230.1" transform="rotate(-90 151.8 230.1)">C106</text>
<text x="156.9" y="230.1" transform="rotate(-90 156.9 230.1)">C107</text>
<text x="162" y="229.3" transform="rotate(-90 162 229.3)">100UF 50V</text>
<text x="170.6" y="228.1">C108</text>
<text x="176.1" y="228.1">4.7nF</text>
<text x="209.3" y="229.3">OUT_6C</text>
<text x="209.3" y="231.8">CP</text>
<text x="284.8" y="233.1">IN_4</text>
<text x="284.8" y="230.6">IN_5</text>
<text x="284.8" y="228">IN_6</text>
<text x="148" y="236.3">GND</text>
<text x="209.3" y="234.4">IGN_1</text>
<text x="209.3" y="236.9">IGN_2</text>
<text x="209.3" y="239.4">IGN_3</text>
<text x="284.8" y="238.2">IN_2</text>
<text x="284.8" y="235.6">IN_3</text>
<text x="198.5" y="244.7">GND</text>
<text x="209.3" y="244.5">AGND</text>
<text x="209.3" y="242">IGN_4</text>
<text x="275.9" y="245.8">KEY_OFF_DLY</text>
<text x="282" y="243.3">IGN_EN</text>
<text x="284.8" y="240.7">IN_1</text>
<text x="294.6" y="245.7">GND</text>
<text x="209.3" y="250.9">GND</text>
<text x="187.4" y="257.3">4.7K</text>
<text x="192" y="256">R61</text>
<text x="217.8" y="253" transform="rotate(-90 217.8 253)">RST</text>
<text x="220.3" y="253" transform="rotate(-90 220.3 253)">MON</text>
<text x="222.9" y="253" transform="rotate(-90 222.9 253)">CSN</text>
<text x="225.4" y="253" transform="rotate(-90 225.4 253)">SDO</text>
<text x="228" y="253" transform="rotate(-90 228 253)">SIP</text>
<text x="230.5" y="253" transform="rotate(-90 230.5 253)">SIN</text>
<text x="233" y="253" transform="rotate(-90 233 253)">FCLP</text>
<text x="235.6" y="253" transform="rotate(-90 235.6 253)">FCLN</text>
<text x="238.1" y="253" transform="rotate(-90 238.1 253)">T5V1</text>
<text x="240.7" y="253" transform="rotate(-90 240.7 253)">T5V2</text>
<text x="243.2" y="253" transform="rotate(-90 243.2 253)">V5V</text>
<text x="245.7" y="253" transform="rotate(-90 245.7 253)">V6V</text>
<text x="248.3" y="253" transform="rotate(-90 248.3 253)">VG</text>
<text x="250.8" y="253" transform="rotate(-90 250.8 253)">0UT_7A</text>
<text x="253.4" y="253" transform="rotate(-90 253.4 253)">OUT_7B</text>
<text x="255.9" y="253" transform="rotate(-90 255.9 253)">OUT_7C</text>
<text x="258.4" y="253" transform="rotate(-90 258.4 253)">OUT_20</text>
<text x="261" y="253" transform="rotate(-90 261 253)">OUT_19</text>
<text x="263.5" y="253" transform="rotate(-90 263.5 253)">NC</text>
<text x="266.1" y="253" transform="rotate(-90 266.1 253)">VDD_IO</text>
<text x="268.6" y="253" transform="rotate(-90 268.6 253)">VR_OUT</text>
<text x="271.1" y="253" transform="rotate(-90 271.1 253)">LIN_TX</text>
<text x="273.7" y="253" transform="rotate(-90 273.7 253)">LIN_RX</text>
<text x="276.2" y="253" transform="rotate(-90 276.2 253)">INJ_EN</text>
<text x="278.8" y="253" transform="rotate(-90 278.8 253)">PGND</text>
<text x="313" y="257.6" transform="rotate(-90 313 257.6)">R67</text>
<text x="314.2" y="253.4" transform="rotate(-90 314.2 253.4)">4.7K</text>
<text x="186.7" y="262.4">4.7K</text>
<text x="191.4" y="263.6">R60</text>
<text x="263.6" y="263" transform="rotate(-90 263.6 263)">GND</text>
<text x="278.8" y="263" transform="rotate(-90 278.8 263)">GND</text>
<text x="305.5" y="262.4">4.7K</text>
<text x="310.2" y="263.6">R65</text>
<text x="230.6" y="269.3" transform="rotate(-90 230.6 269.3)">GND</text>
<text x="184.8" y="272.5">4.7K</text>
<text x="189.5" y="273.8">R59</text>
<text x="258.1" y="275.1">D22</text>
<text x="256.6" y="278.9">MBRS3200T3G</text>
<text x="302.8" y="278.7" transform="rotate(-90 302.8 278.7)">0</text>
<text x="301.5" y="284.3" transform="rotate(-90 301.5 284.3)">R64</text>
<text x="249.1" y="288.4">Q18</text>
<text x="205.2" y="298.1" transform="rotate(-90 205.2 298.1)">C109</text>
<text x="212.8" y="298.1" transform="rotate(-90 212.8 298.1)">C110</text>
<text x="220.4" y="298.1" transform="rotate(-90 220.4 298.1)">C111</text>
<text x="228" y="298.1" transform="rotate(-90 228 298.1)">C112</text>
<text x="238.2" y="298.1" transform="rotate(-90 238.2 298.1)">C113</text>
<text x="247.1" y="298.1" transform="rotate(-90 247.1 298.1)">C114</text>
<text x="255.7" y="297.9">C115</text>
<text x="259.1" y="294.7" transform="rotate(-90 259.1 294.7)">IPD30N06S2L-23</text>
<text x="278.6" y="297.9">C116</text>
<text x="200.7" y="302.3" transform="rotate(-90 200.7 302.3)">100nF</text>
<text x="208.3" y="302.3" transform="rotate(-90 208.3 302.3)">100nF</text>
<text x="216" y="302.3" transform="rotate(-90 216 302.3)">100nF</text>
<text x="223.6" y="301.8" transform="rotate(-90 223.6 301.8)">10uF</text>
<text x="233.7" y="301.8" transform="rotate(-90 233.7 301.8)">10uF</text>
<text x="242.6" y="301.8" transform="rotate(-90 242.6 301.8)">10uF</text>
<text x="252.8" y="302.9" transform="rotate(-90 252.8 302.9)">100nF</text>
<text x="287.1" y="302.1" transform="rotate(-90 287.1 302.1)">4.7nF</text>
<text x="201.4" y="308.7">GND</text>
<text x="209" y="308.7">GND</text>
<text x="216.6" y="308.7">GND</text>
<text x="224.2" y="308.7">GND</text>
<text x="234.4" y="308.7">GND</text>
<text x="243.3" y="308.7">GND</text>
<text x="253.4" y="308.7">GND</text>
<text x="281.4" y="308.7">GND</text>
</g>
<text font-size="1.8" x="338.1" y="151.9">R73</text>
<g font-size="1.8" fill="#008400">
<text x="300.8" y="165.8">C117</text>
<text x="382.2" y="192.8">C3</text>
</g>
</svg>
